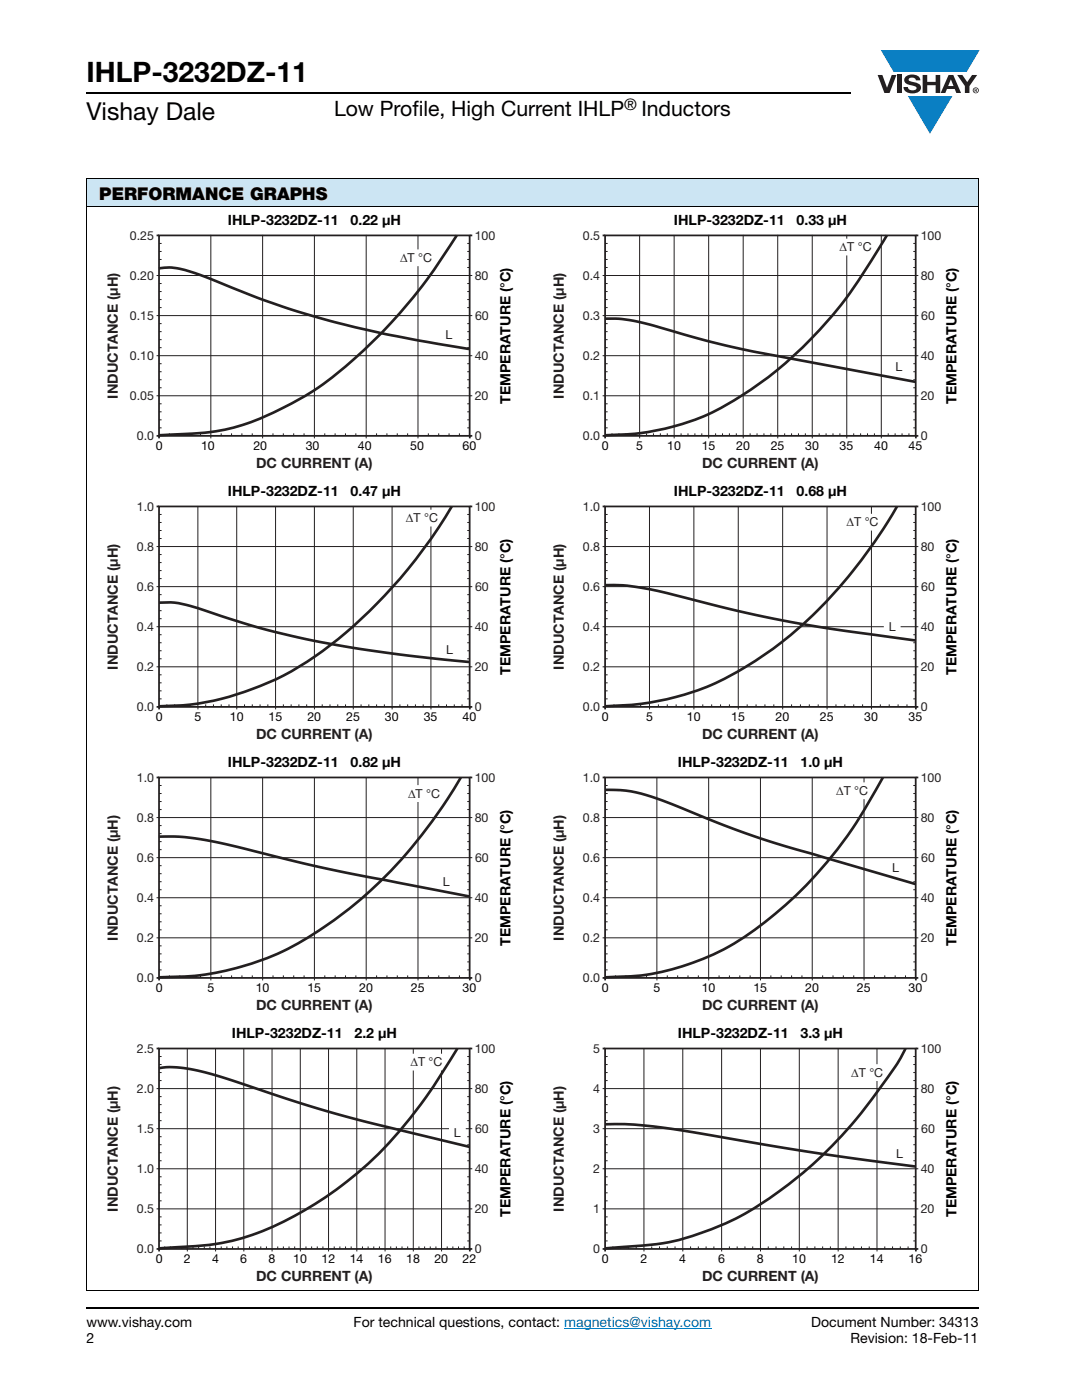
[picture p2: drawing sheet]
<svg xmlns="http://www.w3.org/2000/svg" width="216mm" height="279mm" viewBox="0 0 216 279" stroke-linecap="round" stroke-linejoin="round" font-family="sans-serif">
<g fill="#0a7fc3">
<path d="M175.8 10h19.7l-2.6 4.3h-1.1h-13.5z"/>
<path d="M181.2 19.2h8.8l-4.4 7.5z"/>
</g>
<g fill="#231f20">
<path d="M175.1 15h1l.9 2.5 .9-2.5h1l-1.4 3.6h-1z"/>
<path d="M179 15h.9v3.6h-.9z"/>
<path d="M180.8 15.3a2.1 2.1 0 0 1 2.7 .3l.1 .4h-.8a.79 .79 0 0 0-.7-.5 .79 .79 0 0 0-.8 .4l.2 .3 1 .2a1.08 1.08 0 0 1 1.3 1 1.08 1.08 0 0 1-1.1 1.2 1.73 1.73 0 0 1-2.4-1.2h.9a.96 .96 0 0 0 .8 .6 .96 .96 0 0 0 .9-.4 1.31 1.31 0 0 0-1.2-.6 1.03 1.03 0 0 1-1.1-.6 1.03 1.03 0 0 1 .2-1.1z"/>
<path d="M184.1 15h.9v1.3h1.7v-1.3h.9v3.6h-.9v-1.6h-1.7v1.6h-.9z"/>
<path d="M191 15h1l1 1.4 1-1.4h1l-1.6 2.2v1.4h-.9v-1.4z"/>
<path d="M189.7 15.9l.6 1.3h-1.1zM189.3 15l-1.6 3.6h.9l.4-.8h1.5l.3 .8h1l-1.6-3.6z"/>
<path d="M194.2 18a.5 .5 0 0 1 1 0 .5 .5 0 0 1-1 0zM194.1 18a.6 .6 0 0 0 1.2 0 .6 .6 0 0 0-1.2 0z"/>
<path d="M194.6 17.8h.2v.2h-.2zM194.5 17.7v.7h.1v-.3l.4 .3-.2-.3 .2-.2-.1-.2z"/>
</g>
<path d="M112.6 265.1h29.3" fill="none" stroke="#007ec4" stroke-width=".2"/>
<path d="M17.3 18.6h152.5M17.3 261h178" fill="none" stroke="#000" stroke-width=".36"/>
<path d="M17.3 35.7h178v5.5h-178z" fill="#cce5f3"/>
<path d="M17.2 35.7h178.1M17.3 35.8v221.7M195.3 35.8v221.7M17.2 41.2h178.1M17.2 257.6h178.1" fill="none" stroke="#000" stroke-width=".2"/>
<path d="M21.2 42.6h81.2v51.5h-81.2z" fill="#fff"/>
<g fill="none" stroke="#231f20" stroke-width=".2">
<path d="M31.2 55h63M31.7 56.6h.5M31.7 58.2h.5M31.7 59.8h.5M31.7 48.6h.5M31.7 50.2h.5M31.7 51.8h.5M31.7 53.4h.5M42.1 47v40M52.4 47v40M62.7 47v40M73.1 47v40"/>
<path d="M83.4 47v40M93.2 56.6h.5M93.2 58.2h.5M93.2 59.8h.5M93.2 48.6h.5M93.2 50.2h.5M93.2 51.8h.5M93.2 53.4h.5M31.2 63h63M31.2 71h63M31.2 79h63M31.7 64.6h.5"/>
<path d="M31.7 66.2h.5M31.7 67.8h.5M31.7 69.4h.5M31.7 72.6h.5M31.7 74.2h.5M31.7 75.8h.5M31.7 77.4h.5M31.7 61.4h.5M93.2 64.6h.5M93.2 66.2h.5M93.2 67.8h.5M93.2 69.4h.5"/>
<path d="M93.2 72.6h.5M93.2 74.2h.5M93.2 75.8h.5M93.2 77.4h.5M93.2 61.4h.5M31.7 80.6h.5M31.7 82.2h.5M31.7 83.8h.5M31.7 85.4h.5M93.2 80.6h.5M93.2 82.2h.5M93.2 83.8h.5"/>
<path d="M93.2 85.4h.5"/>
</g>
<path d="M31.2 47h.5M93.7 47h.5M31.2 87h.5M93.7 87h.5" fill="none" stroke="#231f20" stroke-width=".35"/>
<path d="M88.1 65.4h3v3h-3z" fill="#fff"/>
<path d="M88.1 65.4h3v3h-3z" fill="none" stroke="#fff" stroke-width=".35"/>
<path d="M79.3 50h7.5v3h-7.5z" fill="#fff"/>
<path d="M79.3 49.9h7.5v3h-7.5z" fill="none" stroke="#fff" stroke-width=".35"/>
<path d="M31.7 47h62v40h-62zM31.7 87v.5M93.7 87v.5" fill="none" stroke="#231f20" stroke-width=".35"/>
<g fill="none" stroke="#231f20" stroke-width=".2">
<path d="M33.8 86.5v.5M35.9 86.5v.5M37.9 86.5v.5M40 86.5v.5M42.1 87v.5M44.1 86.5v.5M46.2 86.5v.5M48.3 86.5v.5M50.3 86.5v.5M52.4 87v.5M54.5 86.5v.5M56.5 86.5v.5"/>
<path d="M58.6 86.5v.5M60.7 86.5v.5M62.7 87v.5M64.8 86.5v.5M66.9 86.5v.5M68.9 86.5v.5M71 86.5v.5M73.1 87v.5M75.1 86.5v.5M77.2 86.5v.5M79.3 86.5v.5M81.3 86.5v.5"/>
<path d="M83.4 87v.5M85.5 86.5v.5M87.5 86.5v.5M89.6 86.5v.5M91.7 86.5v.5"/>
</g>
<path d="M31.7 53.6a15.4 15.4 0 0 1 8.3 1.3l12.8 5 5.7 2 7 2.1 11.6 2.7 16.5 3M91.1 47a102.9 102.9 0 0 1-28.3 30.8 56.5 56.5 0 0 1-19 8.2l-3.7 .4-8.4 .5" fill="none" stroke="#231f20" stroke-width=".53"/>
<path d="M110.2 42.6h81.3v51.5h-81.3z" fill="#fff"/>
<g fill="none" stroke="#231f20" stroke-width=".2">
<path d="M120.2 55h63M120.7 56.6h.5M120.7 58.2h.5M120.7 59.8h.5M120.7 48.6h.5M120.7 50.2h.5M120.7 51.8h.5M120.7 53.4h.5M127.6 47v40M134.5 47v40M141.4 47v40M148.3 47v40"/>
<path d="M155.2 47v40M162.1 47v40M169 47v40M175.9 47v40M182.2 56.6h.5M182.2 58.2h.5M182.2 59.8h.5M182.2 48.6h.5M182.2 50.2h.5M182.2 51.8h.5M182.2 53.4h.5M120.2 63h63"/>
<path d="M120.2 71h63M120.2 79h63M120.7 64.6h.5M120.7 66.2h.5M120.7 67.8h.5M120.7 69.4h.5M120.7 72.6h.5M120.7 74.2h.5M120.7 75.8h.5M120.7 77.4h.5M120.7 61.4h.5M182.2 64.6h.5"/>
<path d="M182.2 66.2h.5M182.2 67.8h.5M182.2 69.4h.5M182.2 72.6h.5M182.2 74.2h.5M182.2 75.8h.5M182.2 77.4h.5M182.2 61.4h.5M120.7 80.6h.5M120.7 82.2h.5M120.7 83.8h.5M120.7 85.4h.5"/>
<path d="M182.2 80.6h.5M182.2 82.2h.5M182.2 83.8h.5M182.2 85.4h.5"/>
</g>
<path d="M120.2 47h.5M182.7 47h.5M120.2 87h.5M182.7 87h.5" fill="none" stroke="#231f20" stroke-width=".35"/>
<path d="M177.9 71.8h3v3h-3z" fill="#fff"/>
<path d="M177.9 71.8h3v3h-3z" fill="none" stroke="#fff" stroke-width=".35"/>
<path d="M167 47.8h7.5v3h-7.5z" fill="#fff"/>
<path d="M167 47.8h7.5v3h-7.5z" fill="none" stroke="#fff" stroke-width=".35"/>
<path d="M120.7 47h62v40h-62zM120.7 87v.5M182.7 87v.5" fill="none" stroke="#231f20" stroke-width=".35"/>
<g fill="none" stroke="#231f20" stroke-width=".2">
<path d="M122.1 86.5v.5M123.5 86.5v.5M124.9 86.5v.5M126.3 86.5v.5M127.6 87v.5M129 86.5v.5M130.4 86.5v.5M131.8 86.5v.5M133.1 86.5v.5M134.5 87v.5M135.9 86.5v.5M137.3 86.5v.5"/>
<path d="M138.7 86.5v.5M140 86.5v.5M141.4 87v.5M142.8 86.5v.5M144.2 86.5v.5M145.5 86.5v.5M146.9 86.5v.5M148.3 87v.5M149.7 86.5v.5M151.1 86.5v.5M152.4 86.5v.5M153.8 86.5v.5"/>
<path d="M155.2 87v.5M156.6 86.5v.5M157.9 86.5v.5M159.3 86.5v.5M160.7 86.5v.5M162.1 87v.5M163.5 86.5v.5M164.8 86.5v.5M166.2 86.5v.5M167.6 86.5v.5M169 87v.5M170.3 86.5v.5"/>
<path d="M171.7 86.5v.5M173.1 86.5v.5M174.5 86.5v.5M175.9 87v.5M177.2 86.5v.5M178.6 86.5v.5M180 86.5v.5M181.4 86.5v.5"/>
</g>
<path d="M177 47a106.5 106.5 0 0 1-13.8 19.2 71.6 71.6 0 0 1-23.4 17.2 51 51 0 0 1-19.1 3.5M120.7 63.6a36.9 36.9 0 0 1 12.7 2.3l7.9 2.2 7.9 1.8 33.4 6.3" fill="none" stroke="#231f20" stroke-width=".53"/>
<path d="M21.2 96.7h81.2v51.5h-81.2z" fill="#fff"/>
<path d="M31.2 101.1h.5M31.7 101.1h62v40h-62zM93.7 101.1h.5M31.2 141.1h.5M93.7 141.1h.5" fill="none" stroke="#231f20" stroke-width=".35"/>
<g fill="none" stroke="#231f20" stroke-width=".2">
<path d="M31.2 109.1h63M31.2 117.1h63M31.7 118.7h.5M31.7 110.7h.5M31.7 112.3h.5M31.7 113.9h.5M31.7 115.5h.5M31.7 102.7h.5M31.7 104.3h.5M31.7 105.9h.5M31.7 107.5h.5M39.5 101.1v40"/>
<path d="M47.2 101.1v40M55 101.1v40M62.7 101.1v40M70.5 101.1v40M78.2 101.1v40M86 101.1v40M93.2 118.7h.5M93.2 110.7h.5M93.2 112.3h.5M93.2 113.9h.5M93.2 115.5h.5M93.2 102.7h.5"/>
<path d="M93.2 104.3h.5M93.2 105.9h.5M93.2 107.5h.5M31.2 125.1h63M31.2 133.1h63M31.7 120.3h.5M31.7 121.9h.5M31.7 123.5h.5M31.7 126.7h.5M31.7 128.3h.5M31.7 129.9h.5M31.7 131.5h.5"/>
<path d="M31.7 134.7h.5M31.7 136.3h.5M31.7 137.9h.5M31.7 139.5h.5M93.2 120.3h.5M93.2 121.9h.5M93.2 123.5h.5M93.2 126.7h.5M93.2 128.3h.5M93.2 129.9h.5M93.2 131.5h.5M93.2 134.7h.5"/>
<path d="M93.2 136.3h.5M93.2 137.9h.5M93.2 139.5h.5"/>
</g>
<path d="M88.2 128.3h3v3h-3z" fill="#fff"/>
<path d="M88.2 128.3h3v3h-3z" fill="none" stroke="#fff" stroke-width=".35"/>
<path d="M80.4 101.9h7.5v3h-7.5z" fill="#fff"/>
<path d="M80.4 101.9h7.5v3h-7.5z" fill="none" stroke="#fff" stroke-width=".35"/>
<path d="M31.7 141.1v.5M93.7 141.1v.5" fill="none" stroke="#231f20" stroke-width=".35"/>
<g fill="none" stroke="#231f20" stroke-width=".2">
<path d="M33.3 140.6v.5M34.8 140.6v.5M36.4 140.6v.5M37.9 140.6v.5M39.5 141.1v.5M41 140.6v.5M42.6 140.6v.5M44.1 140.6v.5M45.7 140.6v.5M47.2 141.1v.5M48.8 140.6v.5M50.3 140.6v.5"/>
<path d="M51.9 140.6v.5M53.4 140.6v.5M55 141.1v.5M56.5 140.6v.5M58.1 140.6v.5M59.6 140.6v.5M61.2 140.6v.5M62.7 141.1v.5M64.3 140.6v.5M65.8 140.6v.5M67.4 140.6v.5M68.9 140.6v.5"/>
<path d="M70.5 141.1v.5M72 140.6v.5M73.6 140.6v.5M75.1 140.6v.5M76.7 140.6v.5M78.2 141.1v.5M79.8 140.6v.5M81.3 140.6v.5M82.9 140.6v.5M84.4 140.6v.5M86 141.1v.5M87.5 140.6v.5"/>
<path d="M89.1 140.6v.5M90.6 140.6v.5M92.2 140.6v.5"/>
</g>
<path d="M90.1 101.1a97 97 0 0 1-29.4 31.3 54.8 54.8 0 0 1-29 8.6M31.7 120.3a23.7 23.7 0 0 1 10.3 1.9l10.9 3.4 10.8 2.5 7.2 1.3 7.2 1 15.5 1.7" fill="none" stroke="#231f20" stroke-width=".53"/>
<path d="M110.2 96.7h81.3v51.5h-81.3z" fill="#fff"/>
<g fill="none" stroke="#231f20" stroke-width=".2">
<path d="M120.2 109.1h63M120.2 117.1h63M120.7 118.7h.5M120.7 110.7h.5M120.7 112.3h.5M120.7 113.9h.5M120.7 115.5h.5M120.7 102.7h.5M120.7 104.3h.5M120.7 105.9h.5M120.7 107.5h.5M129.6 101.1v40"/>
<path d="M138.5 101.1v40M147.3 101.1v40M156.2 101.1v40M165 101.1v40M173.9 101.1v40M182.2 118.7h.5M182.2 110.7h.5M182.2 112.3h.5M182.2 113.9h.5M182.2 115.5h.5M182.2 102.7h.5M182.2 104.3h.5"/>
<path d="M182.2 105.9h.5M182.2 107.5h.5M120.2 125.1h63M120.2 133.1h63M120.7 120.3h.5M120.7 121.9h.5M120.7 123.5h.5M120.7 126.7h.5M120.7 128.3h.5M120.7 129.9h.5M120.7 131.5h.5M120.7 134.7h.5"/>
<path d="M120.7 136.3h.5M120.7 137.9h.5M120.7 139.5h.5M182.2 120.3h.5M182.2 121.9h.5M182.2 123.5h.5M182.2 126.7h.5M182.2 128.3h.5M182.2 129.9h.5M182.2 131.5h.5M182.2 134.7h.5M182.2 136.3h.5"/>
<path d="M182.2 137.9h.5M182.2 139.5h.5"/>
</g>
<path d="M120.2 101.1h.5M120.7 101.1h62v40h-62zM182.7 101.1h.5M120.2 141.1h.5M182.7 141.1h.5" fill="none" stroke="#231f20" stroke-width=".35"/>
<path d="M176.5 123.6h3v3h-3z" fill="#fff"/>
<path d="M176.5 123.6h3v3h-3z" fill="none" stroke="#fff" stroke-width=".35"/>
<path d="M168.4 102.7h7.5v3h-7.5z" fill="#fff"/>
<path d="M168.4 102.7h7.5v3h-7.5z" fill="none" stroke="#fff" stroke-width=".35"/>
<path d="M120.7 141.1v.5M182.7 141.1v.5" fill="none" stroke="#231f20" stroke-width=".35"/>
<g fill="none" stroke="#231f20" stroke-width=".2">
<path d="M122.5 140.6v.5M124.3 140.6v.5M126.1 140.6v.5M127.8 140.6v.5M129.6 141.1v.5M131.4 140.6v.5M133.1 140.6v.5M134.9 140.6v.5M136.7 140.6v.5M138.5 141.1v.5M140.2 140.6v.5M142 140.6v.5"/>
<path d="M143.8 140.6v.5M145.5 140.6v.5M147.3 141.1v.5M149.1 140.6v.5M150.9 140.6v.5M152.6 140.6v.5M154.4 140.6v.5M156.2 141.1v.5M157.9 140.6v.5M159.7 140.6v.5M161.5 140.6v.5M163.3 140.6v.5"/>
<path d="M165 141.1v.5M166.8 140.6v.5M168.6 140.6v.5M170.3 140.6v.5M172.1 140.6v.5M173.9 141.1v.5M175.7 140.6v.5M177.4 140.6v.5M179.2 140.6v.5M181 140.6v.5"/>
</g>
<path d="M120.7 116.8a50.7 50.7 0 0 1 14.8 2.2l11.8 2.9 10 2.1 9.4 1.6 16 2.2M179 101.1a91.9 91.9 0 0 1-26.9 29.9 53.7 53.7 0 0 1-31.4 10" fill="none" stroke="#231f20" stroke-width=".53"/>
<path d="M21.2 150.8h81.2v51.5h-81.2z" fill="#fff"/>
<g fill="none" stroke="#231f20" stroke-width=".2">
<path d="M31.7 156.8h.5M31.7 158.4h.5M31.7 160h.5M42.1 155.2v40M52.4 155.2v40M62.7 155.2v40M73.1 155.2v40M83.4 155.2v40M93.2 156.8h.5M93.2 158.4h.5M93.2 160h.5M31.2 163.2h63"/>
<path d="M31.2 171.2h63M31.2 179.2h63M31.7 172.8h.5M31.7 174.4h.5M31.7 176h.5M31.7 177.6h.5M31.7 164.8h.5M31.7 166.4h.5M31.7 168h.5M31.7 169.6h.5M31.7 161.6h.5M93.2 172.8h.5"/>
<path d="M93.2 174.4h.5M93.2 176h.5M93.2 177.6h.5M93.2 164.8h.5M93.2 166.4h.5M93.2 168h.5M93.2 169.6h.5M93.2 161.6h.5M31.2 187.2h63M31.7 180.8h.5M31.7 182.4h.5M31.7 184h.5"/>
<path d="M31.7 185.6h.5M31.7 188.8h.5M31.7 190.4h.5M31.7 192h.5M31.7 193.6h.5M93.2 180.8h.5M93.2 182.4h.5M93.2 184h.5M93.2 185.6h.5M93.2 188.8h.5M93.2 190.4h.5M93.2 192h.5"/>
<path d="M93.2 193.6h.5"/>
</g>
<path d="M31.2 155.2h.5M93.7 155.2h.5M31.2 195.2h.5M93.7 195.2h.5" fill="none" stroke="#231f20" stroke-width=".35"/>
<path d="M87.5 174.6h3v3h-3z" fill="#fff"/>
<path d="M87.5 174.6h3v3h-3z" fill="none" stroke="#fff" stroke-width=".35"/>
<path d="M80.9 156.9h7.5v3h-7.5z" fill="#fff"/>
<path d="M80.9 156.9h7.5v3h-7.5z" fill="none" stroke="#fff" stroke-width=".35"/>
<path d="M31.7 155.2h62v40h-62zM31.7 195.2v.5M93.7 195.2v.5" fill="none" stroke="#231f20" stroke-width=".35"/>
<g fill="none" stroke="#231f20" stroke-width=".2">
<path d="M33.8 194.7v.5M35.9 194.7v.5M37.9 194.7v.5M40 194.7v.5M42.1 195.2v.5M44.1 194.7v.5M46.2 194.7v.5M48.3 194.7v.5M50.3 194.7v.5M52.4 195.2v.5M54.5 194.7v.5M56.5 194.7v.5"/>
<path d="M58.6 194.7v.5M60.7 194.7v.5M62.7 195.2v.5M64.8 194.7v.5M66.9 194.7v.5M68.9 194.7v.5M71 194.7v.5M73.1 195.2v.5M75.1 194.7v.5M77.2 194.7v.5M79.3 194.7v.5M81.3 194.7v.5"/>
<path d="M83.4 195.2v.5M85.5 194.7v.5M87.5 194.7v.5M89.6 194.7v.5M91.7 194.7v.5"/>
</g>
<path d="M92 155.2a89.5 89.5 0 0 1-31.5 32.5 55.1 55.1 0 0 1-28.8 7.3M31.7 167h.4a59.4 59.4 0 0 1 16.9 2.4l17.4 4.2 27.2 5.3" fill="none" stroke="#231f20" stroke-width=".53"/>
<path d="M110.2 150.8h81.3v51.5h-81.3z" fill="#fff"/>
<g fill="none" stroke="#231f20" stroke-width=".2">
<path d="M120.7 156.8h.5M120.7 158.4h.5M120.7 160h.5M131.1 155.2v40M141.4 155.2v40M151.7 155.2v40M162.1 155.2v40M172.4 155.2v40M182.2 156.8h.5M182.2 158.4h.5M182.2 160h.5M120.2 163.2h63"/>
<path d="M120.2 171.2h63M120.2 179.2h63M120.7 172.8h.5M120.7 174.4h.5M120.7 176h.5M120.7 177.6h.5M120.7 164.8h.5M120.7 166.4h.5M120.7 168h.5M120.7 169.6h.5M120.7 161.6h.5M182.2 172.8h.5"/>
<path d="M182.2 174.4h.5M182.2 176h.5M182.2 177.6h.5M182.2 164.8h.5M182.2 166.4h.5M182.2 168h.5M182.2 169.6h.5M182.2 161.6h.5M120.2 187.2h63M120.7 180.8h.5M120.7 182.4h.5M120.7 184h.5"/>
<path d="M120.7 185.6h.5M120.7 188.8h.5M120.7 190.4h.5M120.7 192h.5M120.7 193.6h.5M182.2 180.8h.5M182.2 182.4h.5M182.2 184h.5M182.2 185.6h.5M182.2 188.8h.5M182.2 190.4h.5M182.2 192h.5"/>
<path d="M182.2 193.6h.5"/>
</g>
<path d="M120.2 155.2h.5M182.7 155.2h.5M120.2 195.2h.5M182.7 195.2h.5" fill="none" stroke="#231f20" stroke-width=".35"/>
<path d="M177.2 171.7h3v3h-3z" fill="#fff"/>
<path d="M177.2 171.7h3v3h-3z" fill="none" stroke="#fff" stroke-width=".35"/>
<path d="M166.3 156.3h7.5v3h-7.5z" fill="#fff"/>
<path d="M166.3 156.3h7.5v3h-7.5z" fill="none" stroke="#fff" stroke-width=".35"/>
<path d="M120.7 155.2h62v40h-62zM120.7 195.2v.5M182.7 195.2v.5" fill="none" stroke="#231f20" stroke-width=".35"/>
<g fill="none" stroke="#231f20" stroke-width=".2">
<path d="M122.8 194.7v.5M124.9 194.7v.5M126.9 194.7v.5M129 194.7v.5M131.1 195.2v.5M133.1 194.7v.5M135.2 194.7v.5M137.3 194.7v.5M139.3 194.7v.5M141.4 195.2v.5M143.5 194.7v.5M145.5 194.7v.5"/>
<path d="M147.6 194.7v.5M149.7 194.7v.5M151.7 195.2v.5M153.8 194.7v.5M155.9 194.7v.5M157.9 194.7v.5M160 194.7v.5M162.1 195.2v.5M164.2 194.7v.5M166.2 194.7v.5M168.3 194.7v.5M170.4 194.7v.5"/>
<path d="M172.4 195.2v.5M174.5 194.7v.5M176.6 194.7v.5M178.6 194.7v.5M180.7 194.7v.5"/>
</g>
<path d="M120.7 157.6a29.6 29.6 0 0 1 13.2 2.8l10.4 4.2 8.2 3 30.1 8.8M176.2 155.2a89.3 89.3 0 0 1-16.5 22.7 66 66 0 0 1-17.6 12.7 48.4 48.4 0 0 1-21.4 4.4" fill="none" stroke="#231f20" stroke-width=".53"/>
<path d="M21.2 204.9h81.2v51.4h-81.2z" fill="#fff"/>
<g fill="none" stroke="#231f20" stroke-width=".2">
<path d="M31.2 217.3h63M31.7 218.9h.5M31.7 210.9h.5M31.7 212.5h.5M31.7 214.1h.5M31.7 215.7h.5M37.4 209.3v40.5M43 209.3v40.5M48.6 209.3l.1 40.5M54.3 209.3v40.5M59.9 209.3v40.5M65.6 209.3v40.5"/>
<path d="M71.2 209.3v40.5M76.8 209.3v40.5M82.5 209.3v40.5M88.1 209.3v40.5M93.2 218.9h.5M93.2 210.9h.5M93.2 212.5h.5M93.2 214.1h.5M93.2 215.7h.5M31.2 225.3h63M31.2 233.3h63M31.7 226.9h.5"/>
<path d="M31.7 228.5h.5M31.7 230.1h.5M31.7 231.7h.5M31.7 234.9h.5M31.7 236.5h.5M31.7 238.1h.5M31.7 239.7h.5M31.7 220.5h.5M31.7 222.1h.5M31.7 223.7h.5M93.2 226.9h.5M93.2 228.5h.5"/>
<path d="M93.2 230.1h.5M93.2 231.7h.5M93.2 234.9h.5M93.2 236.5h.5M93.2 238.1h.5M93.2 239.7h.5M93.2 220.5h.5M93.2 222.1h.5M93.2 223.7h.5M31.2 241.3h63M31.7 242.9h.5M31.7 244.5h.5"/>
<path d="M31.7 246.1h.5M31.7 247.7h.5M32.9 248.8v.5M34 248.8v.5M35.1 248.8v.5M36.3 248.8v.5M38.5 248.8v.5M39.6 248.8v.5M40.8 248.8v.5M41.9 248.8v.5M44.1 248.8v.5M45.3 248.8v.5"/>
<path d="M46.4 248.8v.5M47.5 248.8v.5M49.8 248.8v.5M50.9 248.8v.5M52 248.8v.5M53.2 248.8v.5M55.4 248.8v.5M56.5 248.8v.5M57.7 248.8v.5M58.8 248.8v.5M61.1 248.8v.5M62.2 248.8v.5"/>
<path d="M63.3 248.8v.5M64.4 248.8v.5M66.7 248.8v.5M67.8 248.8v.5M68.9 248.8v.5M70.1 248.8v.5M72.3 248.8v.5M73.5 248.8v.5M74.6 248.8v.5M75.7 248.8v.5M78 248.8v.5M79.1 248.8v.5"/>
<path d="M80.2 248.8v.5M81.3 248.8v.5M83.6 248.8v.5M84.7 248.8v.5M85.9 248.8v.5M87 248.8v.5M89.2 248.8v.5M90.4 248.8v.5M91.5 248.8v.5M92.6 248.8v.5M93.2 242.9h.5M93.2 244.5h.5"/>
<path d="M93.2 246.1h.5M93.2 247.7h.5"/>
</g>
<path d="M31.2 209.3h.5M31.7 209.3h62v40h-62zM93.7 209.3h.5M31.2 249.3h.5v.5M94.2 249.3h-.5v.5" fill="none" stroke="#231f20" stroke-width=".35"/>
<path d="M89.8 224.6h3v3h-3z" fill="#fff"/>
<path d="M89.8 224.6h3v3h-3z" fill="none" stroke="#fff" stroke-width=".35"/>
<path d="M81.3 210.5h7.5v3h-7.5z" fill="#fff"/>
<path d="M81.3 210.5h7.5v3h-7.5z" fill="none" stroke="#fff" stroke-width=".35"/>
<path d="M31.7 213.2a25.8 25.8 0 0 1 10.9 1.3l16.6 5.4 7.7 2.3 6.7 1.8 20 4.9M91.3 209.3a99 99 0 0 1-18.5 23.6 68.7 68.7 0 0 1-25 14.4 58.7 58.7 0 0 1-14 1.7l-2.1 .1" fill="none" stroke="#231f20" stroke-width=".53"/>
<path d="M110.2 204.9h81.3v51.4h-81.3z" fill="#fff"/>
<path d="M120.2 209.3h.5M120.7 209.3h62v40h-62zM182.7 209.3h.5M120.2 249.3h.5M182.7 249.3h.5" fill="none" stroke="#231f20" stroke-width=".35"/>
<g fill="none" stroke="#231f20" stroke-width=".2">
<path d="M120.2 217.3h63M120.7 218.9h.5M120.7 210.9h.5M120.7 212.5h.5M120.7 214.1h.5M120.7 215.7h.5M128.5 209.3v40M136.2 209.3v40M144 209.3v40M151.7 209.3v40M159.5 209.3v40M167.2 209.3v40"/>
<path d="M175 209.3v40M182.2 218.9h.5M182.2 210.9h.5M182.2 212.5h.5M182.2 214.1h.5M182.2 215.7h.5M120.2 225.3h63M120.2 233.3h63M120.7 226.9h.5M120.7 228.5h.5M120.7 230.1h.5M120.7 231.7h.5"/>
<path d="M120.7 234.9h.5M120.7 236.5h.5M120.7 238.1h.5M120.7 239.7h.5M120.7 220.5h.5M120.7 222.1h.5M120.7 223.7h.5M182.2 226.9h.5M182.2 228.5h.5M182.2 230.1h.5M182.2 231.7h.5M182.2 234.9h.5"/>
<path d="M182.2 236.5h.5M182.2 238.1h.5M182.2 239.7h.5M182.2 220.5h.5M182.2 222.1h.5M182.2 223.7h.5M120.2 241.3h63M120.7 242.9h.5M120.7 244.5h.5M120.7 246.1h.5M120.7 247.7h.5M182.2 242.9h.5"/>
<path d="M182.2 244.5h.5M182.2 246.1h.5M182.2 247.7h.5"/>
</g>
<path d="M178 228.9h3v3h-3z" fill="#fff"/>
<path d="M178 228.9h3v3h-3z" fill="none" stroke="#fff" stroke-width=".35"/>
<path d="M169.3 212.6h7.5v3h-7.5z" fill="#fff"/>
<path d="M169.3 212.6h7.5v3h-7.5z" fill="none" stroke="#fff" stroke-width=".35"/>
<path d="M120.7 249.3v.5M182.7 249.3v.5" fill="none" stroke="#231f20" stroke-width=".35"/>
<g fill="none" stroke="#231f20" stroke-width=".2">
<path d="M122.3 248.8v.5M123.8 248.8v.5M125.4 248.8v.5M126.9 248.8v.5M128.5 249.3v.5M130 248.8v.5M131.6 248.8v.5M133.1 248.8v.5M134.7 248.8v.5M136.2 249.3v.5M137.8 248.8v.5M139.3 248.8v.5"/>
<path d="M140.9 248.8v.5M142.4 248.8v.5M144 249.3v.5M145.5 248.8v.5M147.1 248.8v.5M148.6 248.8v.5M150.2 248.8v.5M151.7 249.3v.5M153.3 248.8v.5M154.8 248.8v.5M156.4 248.8v.5M157.9 248.8v.5"/>
<path d="M159.5 249.3v.5M161 248.8v.5M162.6 248.8v.5M164.1 248.8v.5M165.7 248.8v.5M167.2 249.3v.5M168.8 248.8v.5M170.3 248.8v.5M171.9 248.8v.5M173.4 248.8v.5M175 249.3v.5M176.5 248.8v.5"/>
<path d="M178.1 248.8v.5M179.6 248.8v.5M181.2 248.8v.5"/>
</g>
<path d="M180.7 209.3l-.1 .2a52.6 52.6 0 0 1-5.9 8.9 81.9 81.9 0 0 1-28.7 25.2 50.3 50.3 0 0 1-22 5.3l-3.3 .2M120.7 224.4a96.3 96.3 0 0 1 20 2l21.3 3.6 20.6 2.8" fill="none" stroke="#231f20" stroke-width=".53"/>
<text font-size="5.6" x="17.3" y="16.4">IHLP-3232DZ-11</text>
<text font-size="4.9" x="17.3" y="24">Vishay Dale</text>
<g font-size="4.2">
<text x="66.7" y="23.1">Low Profile, High Current IHLP</text>
<text x="128" y="23.1">Inductors</text>
</g>
<text font-size="3.5" x="19.8" y="39.8">PERFORMANCE GRAPHS</text>
<text font-size="3.2" x="124.6" y="21.9">®</text>
<g font-size="2.8" fill="#020303">
<text x="45.5" y="44.9">IHLP-3232DZ-11</text>
<text x="70" y="44.9">0.22 μH</text>
<text x="134.5" y="44.9">IHLP-3232DZ-11</text>
<text x="159" y="44.9">0.33 μH</text>
<text x="45.5" y="99">IHLP-3232DZ-11</text>
<text x="70" y="99">0.47 μH</text>
<text x="134.5" y="99">IHLP-3232DZ-11</text>
<text x="159" y="99">0.68 μH</text>
<text x="45.5" y="153.1">IHLP-3232DZ-11</text>
<text x="70" y="153.1">0.82 μH</text>
<text x="135.3" y="153.1">IHLP-3232DZ-11</text>
<text x="159.7" y="153.1">1.0 μH</text>
<text x="46.3" y="207.2">IHLP-3232DZ-11</text>
<text x="70.7" y="207.2">2.2 μH</text>
<text x="135.3" y="207.2">IHLP-3232DZ-11</text>
<text x="159.7" y="207.2">3.3 μH</text>
</g>
<g font-size="2.8" fill="#231f20">
<text x="23.5" y="79.5" transform="rotate(-90 23.5 79.5)">INDUCTANCE (μH)</text>
<text x="112.5" y="79.5" transform="rotate(-90 112.5 79.5)">INDUCTANCE (μH)</text>
<text x="51.1" y="93.5">DC CURRENT (A)</text>
<text x="140.1" y="93.5">DC CURRENT (A)</text>
<text x="23.5" y="133.6" transform="rotate(-90 23.5 133.6)">INDUCTANCE (μH)</text>
<text x="112.5" y="133.6" transform="rotate(-90 112.5 133.6)">INDUCTANCE (μH)</text>
<text x="51.1" y="147.6">DC CURRENT (A)</text>
<text x="140.1" y="147.6">DC CURRENT (A)</text>
<text x="23.5" y="187.7" transform="rotate(-90 23.5 187.7)">INDUCTANCE (μH)</text>
<text x="112.5" y="187.7" transform="rotate(-90 112.5 187.7)">INDUCTANCE (μH)</text>
<text x="51.1" y="201.6">DC CURRENT (A)</text>
<text x="140.1" y="201.6">DC CURRENT (A)</text>
<text x="23.5" y="241.8" transform="rotate(-90 23.5 241.8)">INDUCTANCE (μH)</text>
<text x="112.5" y="241.8" transform="rotate(-90 112.5 241.8)">INDUCTANCE (μH)</text>
<text x="51.1" y="255.7">DC CURRENT (A)</text>
<text x="140.1" y="255.7">DC CURRENT (A)</text>
</g>
<g font-size="2.8">
<text x="101.8" y="80.6" transform="rotate(-90 101.8 80.6)">TEMPERATURE (°C)</text>
<text x="190.8" y="80.6" transform="rotate(-90 190.8 80.6)">TEMPERATURE (°C)</text>
<text x="101.8" y="134.7" transform="rotate(-90 101.8 134.7)">TEMPERATURE (°C)</text>
<text x="190.8" y="134.7" transform="rotate(-90 190.8 134.7)">TEMPERATURE (°C)</text>
<text x="101.8" y="188.7" transform="rotate(-90 101.8 188.7)">TEMPERATURE (°C)</text>
<text x="190.8" y="188.7" transform="rotate(-90 190.8 188.7)">TEMPERATURE (°C)</text>
<text x="101.8" y="242.8" transform="rotate(-90 101.8 242.8)">TEMPERATURE (°C)</text>
<text x="190.8" y="242.8" transform="rotate(-90 190.8 242.8)">TEMPERATURE (°C)</text>
<text x="17.3" y="264.9">www.vishay.com</text>
<text x="17.3" y="268.1">2</text>
<text x="70.5" y="264.9">For technical questions, contact: magnetics@vishay.com</text>
<text x="161.9" y="264.9">Document Number: 34313</text>
<text x="169.7" y="268.1">Revision: 18-Feb-11</text>
</g>
<g font-size="2.5" fill="#231f20">
<text x="25.9" y="47.8">0.25</text>
<text x="94.7" y="47.8">100</text>
<text x="116.3" y="47.8">0.5</text>
<text x="183.7" y="47.8">100</text>
<text x="79.8" y="52.3">ΔT °C</text>
<text x="167.5" y="50.1">Δ</text>
<text x="169.1" y="50.1">T °C</text>
<text x="25.9" y="55.8">0.20</text>
<text x="94.7" y="55.8">80</text>
<text x="116.3" y="55.8">0.4</text>
<text x="183.7" y="55.8">80</text>
<text x="25.9" y="63.8">0.15</text>
<text x="94.8" y="63.8">60</text>
<text x="116.3" y="63.8">0.3</text>
<text x="183.8" y="63.8">60</text>
<text x="25.9" y="71.8">0.10</text>
<text x="88.9" y="67.7">L</text>
<text x="94.7" y="71.8">40</text>
<text x="116.3" y="71.8">0.2</text>
<text x="183.7" y="71.8">40</text>
<text x="178.7" y="74.1">L</text>
<text x="25.9" y="79.9">0.05</text>
<text x="94.7" y="79.9">20</text>
<text x="116.3" y="79.9">0.1</text>
<text x="183.7" y="79.9">20</text>
<text x="27.3" y="87.9">0.0</text>
<text x="94.7" y="87.9">0</text>
<text x="116.3" y="87.9">0.0</text>
<text x="183.7" y="87.9">0</text>
<text x="27.3" y="101.9">1.0</text>
<text x="94.7" y="101.9">100</text>
<text x="116.3" y="101.9">1.0</text>
<text x="183.7" y="101.9">100</text>
<text x="81" y="104.2">ΔT °C</text>
<text x="168.9" y="105">ΔT °C</text>
<text x="27.3" y="109.9">0.8</text>
<text x="94.7" y="109.9">80</text>
<text x="116.3" y="109.9">0.8</text>
<text x="183.7" y="109.9">80</text>
<text x="27.3" y="117.9">0.6</text>
<text x="94.8" y="117.9">60</text>
<text x="116.3" y="117.9">0.6</text>
<text x="183.8" y="117.9">60</text>
<text x="27.3" y="125.9">0.4</text>
<text x="94.7" y="125.9">40</text>
<text x="116.3" y="125.9">0.4</text>
<text x="177.3" y="125.8">L</text>
<text x="183.7" y="125.9">40</text>
<text x="89" y="130.5">L</text>
<text x="27.3" y="133.9">0.2</text>
<text x="94.7" y="133.9">20</text>
<text x="116.3" y="133.9">0.2</text>
<text x="183.7" y="133.9">20</text>
<text x="27.3" y="142">0.0</text>
<text x="94.7" y="142">0</text>
<text x="116.3" y="142">0.0</text>
<text x="183.7" y="142">0</text>
<text x="27.3" y="156">1.0</text>
<text x="94.7" y="156">100</text>
<text x="116.3" y="156">1.0</text>
<text x="183.7" y="156">100</text>
<text x="81.4" y="159.2">ΔT °C</text>
<text x="166.9" y="158.6">ΔT °C</text>
<text x="27.3" y="164">0.8</text>
<text x="94.7" y="164">80</text>
<text x="116.3" y="164">0.8</text>
<text x="183.7" y="164">80</text>
<text x="27.3" y="172">0.6</text>
<text x="94.8" y="172">60</text>
<text x="116.3" y="172">0.6</text>
<text x="178" y="174">L</text>
<text x="183.8" y="172">60</text>
<text x="88.4" y="176.8">L</text>
<text x="27.3" y="180">0.4</text>
<text x="94.7" y="180">40</text>
<text x="116.3" y="180">0.4</text>
<text x="183.7" y="180">40</text>
<text x="27.3" y="188">0.2</text>
<text x="94.7" y="188">20</text>
<text x="116.3" y="188">0.2</text>
<text x="183.7" y="188">20</text>
<text x="27.3" y="196">0.0</text>
<text x="94.7" y="196">0</text>
<text x="116.3" y="196">0.0</text>
<text x="183.7" y="196">0</text>
<text x="27.3" y="210.1">2.5</text>
<text x="81.9" y="212.8">ΔT °C</text>
<text x="94.7" y="210.1">100</text>
<text x="118.4" y="210.1">5</text>
<text x="169.9" y="214.9">ΔT °C</text>
<text x="183.7" y="210.1">100</text>
<text x="27.3" y="218.1">2.0</text>
<text x="94.7" y="218.1">80</text>
<text x="118.4" y="218.1">4</text>
<text x="183.7" y="218.1">80</text>
<text x="27.3" y="226.1">1.5</text>
<text x="90.6" y="226.9">L</text>
<text x="94.8" y="226.1">60</text>
<text x="118.4" y="226.1">3</text>
<text x="183.8" y="226.1">60</text>
<text x="178.8" y="231.1">L</text>
<text x="27.3" y="234.1">1.0</text>
<text x="94.7" y="234.1">40</text>
<text x="118.4" y="234.1">2</text>
<text x="183.7" y="234.1">40</text>
<text x="27.3" y="242.1">0.5</text>
<text x="94.7" y="242.1">20</text>
<text x="118.4" y="242.1">1</text>
<text x="183.7" y="242.1">20</text>
<text x="27.3" y="250.1">0.0</text>
<text x="94.7" y="250.1">0</text>
<text x="118.4" y="250.1">0</text>
<text x="183.7" y="250.1">0</text>
</g>
<g font-size="2.5" fill="#020303">
<text x="31.1" y="89.8">0</text>
<text x="40.1" y="89.8">10</text>
<text x="50.6" y="89.8">20</text>
<text x="61" y="89.8">30</text>
<text x="71.4" y="89.8">40</text>
<text x="81.9" y="89.8">50</text>
<text x="92.3" y="89.8">60</text>
<text x="120.1" y="89.8">0</text>
<text x="126.9" y="89.8">5</text>
<text x="133.1" y="89.8">10</text>
<text x="140" y="89.8">15</text>
<text x="146.9" y="89.8">20</text>
<text x="153.8" y="89.8">25</text>
<text x="160.7" y="89.8">30</text>
<text x="167.5" y="89.8">35</text>
<text x="174.4" y="89.8">40</text>
<text x="181.3" y="89.8">45</text>
<text x="31.1" y="143.9">0</text>
<text x="38.8" y="143.9">5</text>
<text x="45.9" y="143.9">10</text>
<text x="53.6" y="143.9">15</text>
<text x="61.3" y="143.9">20</text>
<text x="69.1" y="143.9">25</text>
<text x="76.8" y="143.9">30</text>
<text x="84.6" y="143.9">35</text>
<text x="92.3" y="143.9">40</text>
<text x="120.1" y="143.9">0</text>
<text x="128.9" y="143.9">5</text>
<text x="137.1" y="143.9">10</text>
<text x="145.9" y="143.9">15</text>
<text x="154.8" y="143.9">20</text>
<text x="163.6" y="143.9">25</text>
<text x="172.5" y="143.9">30</text>
<text x="181.3" y="143.9">35</text>
<text x="31.1" y="198">0</text>
<text x="41.4" y="198">5</text>
<text x="51" y="198">10</text>
<text x="61.3" y="198">15</text>
<text x="71.7" y="198">20</text>
<text x="82" y="198">25</text>
<text x="92.3" y="198">30</text>
<text x="120.1" y="198">0</text>
<text x="130.4" y="198">5</text>
<text x="140" y="198">10</text>
<text x="150.3" y="198">15</text>
<text x="160.7" y="198">20</text>
<text x="171" y="198">25</text>
<text x="181.3" y="198">30</text>
<text x="31.1" y="252.1">0</text>
<text x="36.7" y="252.1">2</text>
<text x="42.3" y="252.1">4</text>
<text x="48" y="252.1">6</text>
<text x="53.6" y="252.1">8</text>
<text x="58.5" y="252.1">10</text>
<text x="64.2" y="252.1">12</text>
<text x="69.8" y="252.1">14</text>
<text x="75.4" y="252.1">16</text>
<text x="81" y="252.1">18</text>
<text x="86.7" y="252.1">20</text>
<text x="92.3" y="252.1">22</text>
<text x="120.1" y="252.1">0</text>
<text x="127.8" y="252.1">2</text>
<text x="135.5" y="252.1">4</text>
<text x="143.3" y="252.1">6</text>
<text x="151" y="252.1">8</text>
<text x="158.1" y="252.1">10</text>
<text x="165.8" y="252.1">12</text>
<text x="173.6" y="252.1">14</text>
<text x="181.3" y="252.1">16</text>
</g>
</svg>
